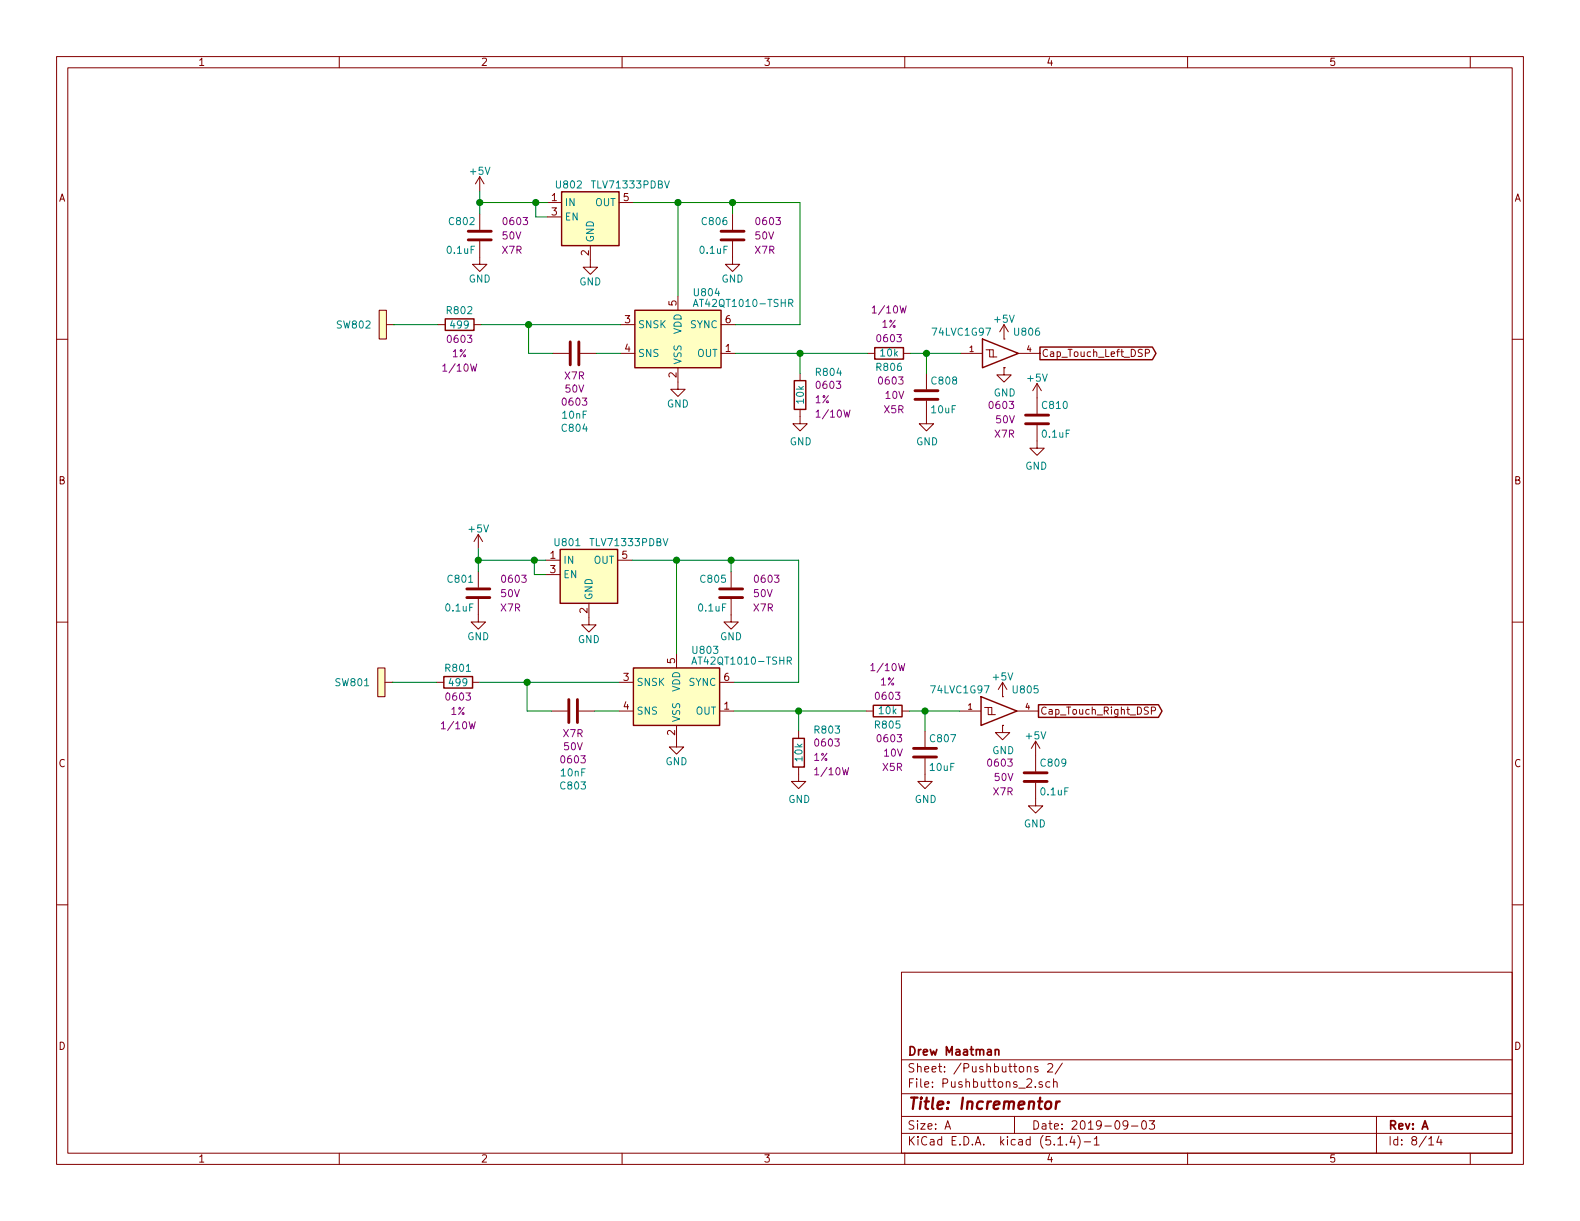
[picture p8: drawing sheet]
<svg xmlns="http://www.w3.org/2000/svg" width="279mm" height="216mm" viewBox="0 0 279 216" stroke-linecap="round" stroke-linejoin="round" font-family="sans-serif">
<g fill="none" stroke="#840000" stroke-width=".18">
<path d="M10 10h259.4v195.9h-259.4zM12 12h255.4v191.9h-255.4zM60 10v2M110 10v2M160 10v2M210 10v2M260 10v2M84.8 31.2v2.6M84.8 37.8v2.8M84.8 31.2l-.7 1.3M84.8 31.2l.8 1.3M96.8 35.8h2.5"/>
<path d="M96.8 38.4h2.5M109.5 35.8h2.5M129.5 37.8v2.8M10 60h2M67.1 54.9h1.2v5h-1.2zM68.3 57.4h1.3M69.6 57.4h.1M77.5 57.4h1.2M83.8 57.4h1.3M84.8 42.7v4h1.3l-1.3 1.3-1.2-1.3h1.2M104.4 43.4v3.8h1.3l-1.3 1.3-1.3-1.3h1.3M109.7 57.4h2.6"/>
<path d="M119.9 52.3v2.6M127.5 57.4h2.5M129.5 42.7v4h1.3l-1.3 1.3-1.2-1.3h1.2M177.5 59.9h.1M177.5 57.4l-.7 1.3M177.5 57.4v2.5M177.5 57.4l.8 1.3M267.4 60h2M97.8 62.5h2.8M102.6 62.5h2.8M109.7 62.5h2.6M119.9 65v3.8h-1.3l1.3 1.3 1.3-1.3h-1.3"/>
<path d="M127.5 62.5h2.5M141.5 72.4v2.5h1.2l-1.2 1.3-1.3-1.3h1.3M141.5 66v1.3M153.4 62.5h1.3M159.8 62.5h1.2M163.8 70.9v4h1.3l-1.3 1.3-1.2-1.3h1.2M163.8 66v2.8M169.9 62.5h3.8M174.4 61.8h.6v1.3h1.3M175 61.8h.6v1.3M177.5 65h.1M177.5 65v1.3h1.3l-1.3 1.3-1.2-1.3h1.2"/>
<path d="M180.1 62.5h3.8M183.4 75.2v4h-1.3l1.3 1.3 1.3-1.3h-1.3M183.4 67.8l-.8 1.3M183.4 67.8v5.4M183.4 67.8l.7 1.3M202.5 62.4h.6l.2-.2-.1-.3-.2-.1h-.5v1.2M84.6 94.5v2.5M84.6 94.5l-.8 1.3M84.6 94.5l.7 1.3M96.5 99.1h2.6M109.2 99.1h2.6M10 110h2"/>
<path d="M66.8 118.1h1.3v5.1h-1.3zM84.6 105.9v4.1h1.3l-1.3 1.3-1.3-1.3h1.3M84.6 101.1v2.8M96.5 101.6h2.6M104.1 106.7v3.8h1.3l-1.3 1.3-1.2-1.3h1.2M119.6 115.6v2.5M129.3 105.9v4.1h1.3l-1.3 1.3-1.3-1.3h1.3M129.3 101.1v2.8M267.4 110h2M68.1 120.7h1.2M69.3 120.7h.1M77.2 120.7h1.3"/>
<path d="M83.6 120.7h1.2M97.5 125.7h2.8M102.4 125.7h2.8M109.5 125.7h2.5M109.5 120.7h2.5M119.6 128.3v3.8h-1.2l1.2 1.3 1.3-1.3h-1.3M127.3 125.7h2.5M127.3 120.7h2.5M141.2 135.6v2.6h1.3l-1.3 1.2-1.2-1.2h1.2M141.2 129.3v1.3M153.2 125.7h1.2M159.5 125.7h1.3"/>
<path d="M163.6 134.1v4.1h1.2l-1.2 1.2-1.3-1.2h1.3M163.6 129.3v2.8M169.7 125.7h3.8M174.1 125.1h.7v1.3h1.2M174.8 125.1h.6v1.3M177.3 128.3v1.2h1.3l-1.3 1.3-1.3-1.3h1.3M177.3 128.3h.1M177.3 123.2h.1M177.3 120.7l-.8 1.2M177.3 120.7v2.5M177.3 120.7l.8 1.2M179.8 125.7h3.8"/>
<path d="M183.1 138.4v4.1h-1.2l1.2 1.3 1.3-1.3h-1.3M183.1 131.1v5.3M183.1 131.1l-.7 1.2M183.1 131.1l.8 1.2M203.6 125.7l.7-.1v-.5l-.7-.1v1.3M10 160h2M267.4 160h2M159.4 171.9h108v32h-108zM159.4 197.4h108M159.4 193.4h108M159.4 187.4h108M167.1 199.7l.5-1.5 .5 1.5"/>
<path d="M167.2 199.2h.8M179.4 197.4v3M181.7 188.7l.2-.1h.3l.1 1M183.5 188.6h-.3l-.2 .2v.2l.5 .1v.4h-.5M184.3 191.3a.37 .37 0 0 0-.6 .2l.1 .2 .5 .1 .1 .2-.3 .3-.4-.1M185.3 188.2l.2-.1h.4l.3 .4-1 1.1h1M185.6 191.3h-.4l-.3 .2 .1 .6 .2 .2 .4-.1M186.3 191.4l.1-.1a.37 .37 0 0 1 .5 .2v.8M186.3 190.8v1.5M187.9 188l-1.3 1.9M199.4 198.8l-.1 .2a.48 .48 0 0 1-.6 0v-.7a.48 .48 0 0 1 .6-.1l.1 .1a1.19 1.19 0 0 1-.2 1.3l-.5 .1M200.1 199.1h1.1"/>
<path d="M202 198.3l.4-.1a.94 .94 0 0 1 0 1.5 .82 .82 0 0 1-.4-1.4zM203.2 198.2h1l-.5 .6 .4 .1v.6l-.2 .2-.7-.2M243.4 197.4v6.5M60 203.9v2M110 203.9v2M159.4 200.4h108M160 203.9v2M187.1 202.5h.8M188.6 202.3v.2M189.6 200.9l-.4 1.1h.9M189.9 201.5v1M190.6 200.8a1.71 1.71 0 0 1 0 2.2"/>
<path d="M191.7 201.9h1.2M193.5 201.4l.4-.4v1.5M193.5 202.5h.9M210 203.9v2M252.7 201.4l.4-.4v1.5M252.7 202.5h.8M254.5 200.9l-.4 1.1h.9M254.8 201.5v1M260 203.9v2"/>
</g>
<path d="M185 194.9a.51 .51 0 0 1 .5-.2 .51 .51 0 0 1 .4 .4v.6a.56 .56 0 0 1-.6 .4 .56 .56 0 0 1-.5-.4zM186.8 194.8l-.1 1.3M187.4 194.8a.55 .55 0 0 0-.6 .3" fill="none" stroke="#840000" stroke-width=".41"/>
<path d="M176 185.7l.2-.1h.4v1M176 185.6v1" fill="none" stroke="#840000" stroke-width=".3"/>
<g fill="none" stroke="#840000" stroke-width=".51">
<path d="M82.8 42.4h4.1M82.8 40.9h4.1M127.5 42.4h4.1M127.5 40.9h4.1M100.8 60.5v4M102.4 60.5v4M161.8 70.6h4.1M161.8 69.1h4.1M181.4 74.9h4M181.4 73.4h4M82.5 105.7h4.1M82.5 104.1h4.1"/>
<path d="M127.3 105.7h4M127.3 104.1h4M100.6 123.7v4.1M102.1 123.7v4.1M161.5 133.9h4.1M161.5 132.3h4.1M181.1 138.2h4.1M181.1 136.7h4.1"/>
</g>
<g fill="#ffffc2" stroke="#ffffc2" stroke-width=".18">
<path d="M112 118.1h15.3v10.2h-15.3z"/>
<path d="M66.8 118.1h1.3v5.1h-1.3z"/>
<path d="M99.1 97.2h10.1v9.5h-10.1z"/>
<path d="M112.3 54.9h15.2v10.1h-15.2z"/>
<path d="M99.3 33.9h10.2v9.5h-10.2z"/>
<path d="M67.1 54.9h1.2v5h-1.2z"/>
</g>
<g fill="none" stroke="#840000" stroke-width=".25">
<path d="M99.3 33.9h10.2v9.5h-10.2zM78.7 56.4h5.1v2h-5.1zM112.3 54.9h15.2v10.1h-15.2zM173.7 59.9l6.4 2.6-6.4 2.5zM140.5 67.3h2v5.1h-2zM154.7 61.5h5.1v2h-5.1zM183.9 61.4h19.9l.6 1.1-.6 1.1h-19.9zM99.1 97.2h10.1v9.5h-10.1zM78.5 119.6h5.1v2.1h-5.1zM112 118.1h15.3v10.2h-15.3zM140.2 130.6h2v5h-2zM154.4 124.7h5.1v2h-5.1z"/>
<path d="M173.5 123.2l6.3 2.5-6.3 2.6zM183.6 124.6h21.3l.6 1.1-.6 1.1h-21.3z"/>
</g>
<path d="M122.6 54.2l.4-1.3 .4 1.3M122.7 53.8h.6M139.5 53.6l.6-.1 .1-.1-.1-.3-.1-.2h-.5v1.3M139.8 53.6l.4 .6M122.4 117.4l.4-1.2 .4 1.2M122.5 117.1h.6M139.2 116.8h.6l.2-.2-.1-.3-.2-.1h-.5v1.2M139.5 116.8l.5 .6" fill="none" stroke="#008484" stroke-width=".18"/>
<g fill="none" stroke="#008400" stroke-width=".18">
<path d="M84.8 35.8h12M84.8 33.8v4M94.7 35.8v2.6h2.1M112 35.8h29.5v21.6h-11.5M119.9 35.8v16.5M129.5 35.8v2M69.6 57.4h7.9M85.1 57.4h24.6M93.5 57.4v5.1h4.3M105.4 62.5h4.3M130 62.5h23.4M141.5 62.5v3.5"/>
<path d="M161 62.5h8.9M163.8 62.5v3.5M84.6 99.1h11.9M84.6 97v4.1M94.5 99.1v2.5h2M111.8 99.1h29.4v21.6h-11.4M119.6 99.1v16.5M129.3 99.1v2M69.3 120.7h7.9M84.8 120.7h24.7M93.2 120.7v5h4.3M105.2 125.7h4.3"/>
<path d="M129.8 125.7h23.4M141.2 125.7v3.6M160.8 125.7h8.9M163.6 125.7v3.6"/>
</g>
<g fill="#008400" stroke="#008400" stroke-width=".25">
<circle cx="93.5" cy="57.4" r=".51"/>
<circle cx="84.6" cy="99.1" r=".51"/>
<circle cx="119.6" cy="99.1" r=".51"/>
<circle cx="129.3" cy="99.1" r=".51"/>
<circle cx="94.5" cy="99.1" r=".51"/>
<circle cx="163.6" cy="125.7" r=".51"/>
<circle cx="141.5" cy="62.5" r=".51"/>
<circle cx="141.2" cy="125.7" r=".51"/>
<circle cx="93.2" cy="120.7" r=".51"/>
<circle cx="163.8" cy="62.5" r=".51"/>
<circle cx="94.7" cy="35.8" r=".51"/>
<circle cx="84.8" cy="35.8" r=".51"/>
<circle cx="119.9" cy="35.8" r=".51"/>
<circle cx="129.5" cy="35.8" r=".51"/>
</g>
<text font-size="2.8" fill="#840000" x="160.4" y="196.2">Title: Incrementor</text>
<g font-size="2.1" fill="#840000">
<text x="160.4" y="189.6">Sheet: /Pushbuttons 2/</text>
<text x="160.4" y="186.6">Drew Maatman</text>
<text x="160.4" y="192.3">File: Pushbuttons_2.sch</text>
<text x="160.4" y="202.5">KiCad E.D.A. kicad (5.1.4)-1</text>
<text x="160.4" y="199.7">Size: A</text>
<text x="182.4" y="199.7">Date: 2019-09-03</text>
<text x="245.4" y="199.7">Rev: A</text>
<text x="245.4" y="202.5">Id: 8/14</text>
</g>
<g font-size="1.8" fill="#840000">
<text x="35" y="11.6">1</text>
<text x="85" y="11.6">2</text>
<text x="135" y="11.6">3</text>
<text x="185" y="11.6">4</text>
<text x="235" y="11.6">5</text>
<text x="10.4" y="35.6">A</text>
<text x="97.6" y="35.6">1</text>
<text x="110.3" y="35.6">5</text>
<text x="267.8" y="35.6">A</text>
<text x="97.6" y="38.1">3</text>
<text x="104.1" y="45.2" transform="rotate(-90 104.1 45.2)">2</text>
<text x="110.5" y="57.2">3</text>
<text x="119.6" y="54.1" transform="rotate(-90 119.6 54.1)">5</text>
<text x="128.3" y="57.2">6</text>
<text x="110.5" y="62.2">4</text>
<text x="128.3" y="62.2">1</text>
<text x="184.1" y="63.1">Cap_Touch_Left_DSP</text>
<text x="119.6" y="66.8" transform="rotate(-90 119.6 66.8)">2</text>
<text x="10.4" y="85.6">B</text>
<text x="267.8" y="85.6">B</text>
<text x="97.3" y="98.8">1</text>
<text x="97.3" y="101.3">3</text>
<text x="110" y="98.8">5</text>
<text x="103.9" y="108.4" transform="rotate(-90 103.9 108.4)">2</text>
<text x="119.4" y="117.3" transform="rotate(-90 119.4 117.3)">5</text>
<text x="110.3" y="120.4">3</text>
<text x="110.3" y="125.5">4</text>
<text x="128" y="125.5">1</text>
<text x="128" y="120.4">6</text>
<text x="119.4" y="130" transform="rotate(-90 119.4 130)">2</text>
<text x="183.9" y="126.4">Cap_Touch_Right_DSP</text>
<text x="10.4" y="135.6">C</text>
<text x="267.8" y="135.6">C</text>
<text x="10.4" y="185.6">D</text>
<text x="267.8" y="185.6">D</text>
<text x="35" y="205.5">1</text>
<text x="85" y="205.5">2</text>
<text x="135" y="205.5">3</text>
<text x="185" y="205.5">4</text>
<text x="235" y="205.5">5</text>
</g>
<g font-size="1.8" fill="#008484">
<text x="83.2" y="30.9">+5V</text>
<text x="98.5" y="33.3">U802</text>
<text x="104.9" y="33.3">TLV71333PDBV</text>
<text x="79.6" y="39.8">C802</text>
<text x="99.8" y="36.4">IN</text>
<text x="99.8" y="39">EN</text>
<text x="105.2" y="36.4">OUT</text>
<text x="124.3" y="39.8">C806</text>
<text x="79.2" y="44.9">0.1uF</text>
<text x="105" y="42.9" transform="rotate(-90 105 42.9)">GND</text>
<text x="123.9" y="44.9">0.1uF</text>
<text x="82.9" y="50">GND</text>
<text x="102.4" y="50.5">GND</text>
<text x="122.9" y="52.4">U804</text>
<text x="127.6" y="50">GND</text>
<text x="59.7" y="58.1">SW802</text>
<text x="79.1" y="55.5">R802</text>
<text x="79.8" y="58.1">499</text>
<text x="112.8" y="58">SNSK</text>
<text x="120.5" y="59.1" transform="rotate(-90 120.5 59.1)">VDD</text>
<text x="122.1" y="58">SYNC</text>
<text x="123.4" y="54.3">AT42QT1010-TSHR</text>
<text x="165.1" y="59.4">74LVC1G97</text>
<text x="175.9" y="57.1">+5V</text>
<text x="179.5" y="59.4">U806</text>
<text x="112.8" y="63.1">SNS</text>
<text x="120.5" y="64.5" transform="rotate(-90 120.5 64.5)">VSS</text>
<text x="123.3" y="63.1">OUT</text>
<text x="155.1" y="65.6">R806</text>
<text x="155.8" y="63">10k</text>
<text x="142.2" y="71.3" transform="rotate(-90 142.2 71.3)">10k</text>
<text x="144.4" y="66.5">R804</text>
<text x="164.9" y="68">C808</text>
<text x="175.7" y="70.1">GND</text>
<text x="181.8" y="67.5">+5V</text>
<text x="99.5" y="76.4">C804</text>
<text x="99.5" y="74">10nF</text>
<text x="117.9" y="72.1">GND</text>
<text x="164.8" y="73.1">10uF</text>
<text x="184.4" y="77.4">0.1uF</text>
<text x="184.4" y="72.3">C810</text>
<text x="139.6" y="78.7">GND</text>
<text x="162" y="78.7">GND</text>
<text x="181.3" y="83.1">GND</text>
<text x="83" y="94.2">+5V</text>
<text x="98.2" y="96.6">U801</text>
<text x="99.6" y="99.7">IN</text>
<text x="104.6" y="96.6">TLV71333PDBV</text>
<text x="105" y="99.7">OUT</text>
<text x="79.3" y="103">C801</text>
<text x="99.6" y="102.2">EN</text>
<text x="104.8" y="106.2" transform="rotate(-90 104.8 106.2)">GND</text>
<text x="124" y="103">C805</text>
<text x="78.9" y="108.1">0.1uF</text>
<text x="82.6" y="113.2">GND</text>
<text x="102.2" y="113.7">GND</text>
<text x="123.6" y="108.1">0.1uF</text>
<text x="127.3" y="113.2">GND</text>
<text x="78.9" y="118.8">R801</text>
<text x="122.6" y="115.6">U803</text>
<text x="123.2" y="117.5">AT42QT1010-TSHR</text>
<text x="59.4" y="121.3">SW801</text>
<text x="79.5" y="121.3">499</text>
<text x="112.5" y="121.3">SNSK</text>
<text x="120.3" y="122.4" transform="rotate(-90 120.3 122.4)">VDD</text>
<text x="121.8" y="121.3">SYNC</text>
<text x="164.8" y="122.6">74LVC1G97</text>
<text x="175.7" y="120.3">+5V</text>
<text x="179.2" y="122.6">U805</text>
<text x="112.5" y="126.4">SNS</text>
<text x="120.3" y="127.8" transform="rotate(-90 120.3 127.8)">VSS</text>
<text x="123" y="126.4">OUT</text>
<text x="144.2" y="129.7">R803</text>
<text x="154.9" y="128.8">R805</text>
<text x="155.5" y="126.3">10k</text>
<text x="164.6" y="131.2">C807</text>
<text x="181.5" y="130.7">+5V</text>
<text x="99.3" y="137.3">10nF</text>
<text x="117.7" y="135.3">GND</text>
<text x="141.9" y="134.5" transform="rotate(-90 141.9 134.5)">10k</text>
<text x="164.5" y="136.3">10uF</text>
<text x="175.5" y="133.3">GND</text>
<text x="184.2" y="135.6">C809</text>
<text x="99.2" y="139.6">C803</text>
<text x="139.4" y="142">GND</text>
<text x="161.7" y="142">GND</text>
<text x="184.1" y="140.6">0.1uF</text>
<text x="181.1" y="146.3">GND</text>
</g>
<g font-size="1.8" fill="#840084">
<text x="89.2" y="39.8">0603</text>
<text x="133.9" y="39.8">0603</text>
<text x="88.8" y="44.9">X7R</text>
<text x="88.9" y="42.3">50V</text>
<text x="133.6" y="44.9">X7R</text>
<text x="133.6" y="42.3">50V</text>
<text x="154.7" y="55.4">1/10W</text>
<text x="156" y="58">1%</text>
<text x="78.7" y="65.7">1/10W</text>
<text x="79.3" y="60.6">0603</text>
<text x="80" y="63.2">1%</text>
<text x="155.3" y="60.5">0603</text>
<text x="99.6" y="71.7">0603</text>
<text x="99.9" y="67.1">X7R</text>
<text x="100" y="69.4">50V</text>
<text x="144.1" y="71.3">1%</text>
<text x="144.6" y="68.8">0603</text>
<text x="155.6" y="68">0603</text>
<text x="156.6" y="70.5">10V</text>
<text x="144.8" y="73.8">1/10W</text>
<text x="156.4" y="73.1">X5R</text>
<text x="175.1" y="72.3">0603</text>
<text x="175.9" y="77.4">X7R</text>
<text x="176.2" y="74.9">50V</text>
<text x="88.6" y="105.6">50V</text>
<text x="88.9" y="103">0603</text>
<text x="133.3" y="105.6">50V</text>
<text x="133.6" y="103">0603</text>
<text x="88.6" y="108.1">X7R</text>
<text x="133.3" y="108.1">X7R</text>
<text x="154.4" y="118.7">1/10W</text>
<text x="79.1" y="123.9">0603</text>
<text x="155" y="123.7">0603</text>
<text x="155.7" y="121.2">1%</text>
<text x="78.5" y="129">1/10W</text>
<text x="79.7" y="126.4">1%</text>
<text x="99.6" y="130.4">X7R</text>
<text x="155.3" y="131.2">0603</text>
<text x="99.4" y="135">0603</text>
<text x="99.8" y="132.7">50V</text>
<text x="143.9" y="134.5">1%</text>
<text x="144.3" y="132">0603</text>
<text x="144.5" y="137.1">1/10W</text>
<text x="156.1" y="136.3">X5R</text>
<text x="156.4" y="133.8">10V</text>
<text x="174.9" y="135.6">0603</text>
<text x="175.7" y="140.6">X7R</text>
<text x="175.9" y="138.1">50V</text>
</g>
<g font-size="1.4" fill="#840000">
<text x="171.4" y="62.2">1</text>
<text x="181.6" y="62.2">4</text>
<text x="171.2" y="125.5">1</text>
<text x="181.4" y="125.5">4</text>
</g>
</svg>
